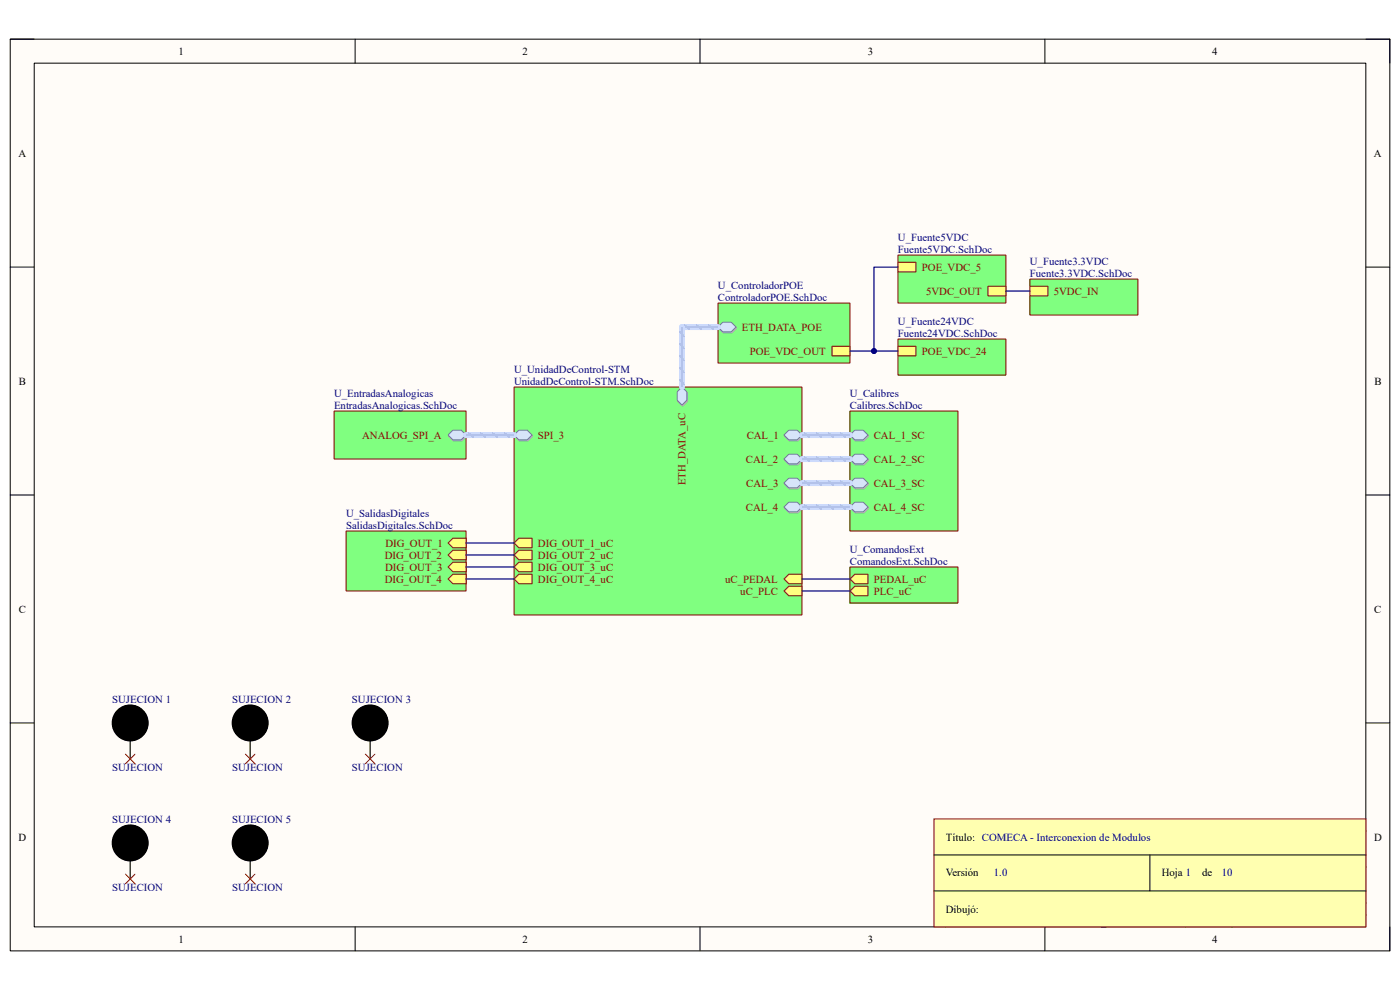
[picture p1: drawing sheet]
<svg xmlns="http://www.w3.org/2000/svg" width="297mm" height="210mm" viewBox="0 0 297 210" stroke-linecap="round" stroke-linejoin="round" font-family="sans-serif">
<path d="M2.2 8.3h292.7v193.4h-292.7z" fill-rule="evenodd" fill="#fffcf8"/>
<path d="M2.2 8.3h292.7v193.4h-292.7z" fill="none" stroke="#000" stroke-width=".21"/>
<path d="M7.3 13.4h282.5v183.2h-282.5z" fill-rule="evenodd" fill="#fffcf8"/>
<g fill="none" stroke="#000" stroke-width=".21">
<path d="M2.2 8.3h5.1M7.3 13.4h282.5v183.2h-282.5zM75.3 8.3v5.1M148.5 8.3v5.1M221.7 8.3v5.1M289.8 8.3h5.1v5.1M2.2 56.7h5.1M289.8 56.7h5.1M2.2 105h5.1M289.8 105h5.1M2.2 153.4h5.1M289.8 153.4h5.1"/>
<path d="M289.8 176.3h-89.1v20.3M75.3 196.6v5.1M148.5 196.6v5.1M200.7 183.9h89.1M200.7 191.5h89.1M200.7 194.1h89.1M213.4 183.9v7.6M221.7 196.6v5.1M251.6 191.5v5.1M264.3 183.9v7.6M294.9 196.6v5.1"/>
</g>
<path d="M198.1 173.7h91.7v22.9h-91.7z" fill-rule="evenodd" fill="#ffffb0"/>
<path d="M198.1 173.7h91.7v22.9h-91.7z" fill="none" stroke="#800000" stroke-width=".21"/>
<path d="M198.1 181.4h91.7M198.1 189h91.7M243.9 181.4v7.6" fill="none" stroke="#000" stroke-width=".21"/>
<path d="M152.3 64.3h28v12.7h-28z" fill-rule="evenodd" fill="#80ff80"/>
<path d="M152.3 64.3h28v12.7h-28z" fill="none" stroke="#800000" stroke-width=".21"/>
<path d="M176.5 73.5h3.8v2h-3.8z" fill-rule="evenodd" fill="#ffff80"/>
<path d="M176.5 73.5h3.8v2h-3.8z" fill="none" stroke="#800000" stroke-width=".21"/>
<path d="M153.5 68.6h1.8l1 1-1 1.1h-1.8l-1-1.1z" fill-rule="evenodd" fill="#bac0ca"/>
<path d="M153.5 68.6h1.8l1 1-1 1.1h-1.8l-1-1.1z" fill="none" stroke="#a6acb6" stroke-width=".21"/>
<path d="M152.3 69.4l1-1h1.8l1 1-1 1h-1.8z" fill-rule="evenodd" fill="#d5e4ff"/>
<path d="M152.3 69.4l1-1h1.8l1 1-1 1h-1.8z" fill="none" stroke="#71809b" stroke-width=".21"/>
<path d="M190.5 54.1h22.9v10.2h-22.9z" fill-rule="evenodd" fill="#80ff80"/>
<path d="M190.5 54.1h22.9v10.2h-22.9z" fill="none" stroke="#800000" stroke-width=".21"/>
<path d="M190.5 55.6h3.8v2.1h-3.8z" fill-rule="evenodd" fill="#ffff80"/>
<path d="M190.5 55.6h3.8v2.1h-3.8z" fill="none" stroke="#800000" stroke-width=".21"/>
<path d="M209.6 60.7h3.8v2.1h-3.8z" fill-rule="evenodd" fill="#ffff80"/>
<path d="M209.6 60.7h3.8v2.1h-3.8z" fill="none" stroke="#800000" stroke-width=".21"/>
<path d="M190.5 71.9h22.9v7.7h-22.9z" fill-rule="evenodd" fill="#80ff80"/>
<path d="M190.5 71.9h22.9v7.7h-22.9z" fill="none" stroke="#800000" stroke-width=".21"/>
<path d="M190.5 73.5h3.8v2h-3.8z" fill-rule="evenodd" fill="#ffff80"/>
<path d="M190.5 73.5h3.8v2h-3.8z" fill="none" stroke="#800000" stroke-width=".21"/>
<path d="M218.5 59.2h22.9v7.6h-22.9z" fill-rule="evenodd" fill="#80ff80"/>
<path d="M218.5 59.2h22.9v7.6h-22.9z" fill="none" stroke="#800000" stroke-width=".21"/>
<path d="M218.5 60.7h3.8v2.1h-3.8z" fill-rule="evenodd" fill="#ffff80"/>
<path d="M218.5 60.7h3.8v2.1h-3.8z" fill="none" stroke="#800000" stroke-width=".21"/>
<path d="M180.3 120.3h22.9v7.6h-22.9z" fill-rule="evenodd" fill="#80ff80"/>
<path d="M180.3 120.3h22.9v7.6h-22.9z" fill="none" stroke="#800000" stroke-width=".21"/>
<path d="M180.3 125.4l1-1h2.8v2h-2.8z" fill-rule="evenodd" fill="#ffff80"/>
<path d="M180.3 125.4l1-1h2.8v2h-2.8z" fill="none" stroke="#800000" stroke-width=".21"/>
<path d="M180.3 122.8l1-1h2.8v2h-2.8z" fill-rule="evenodd" fill="#ffff80"/>
<path d="M180.3 122.8l1-1h2.8v2h-2.8z" fill="none" stroke="#800000" stroke-width=".21"/>
<path d="M180.3 87.2h22.9v25.4h-22.9z" fill-rule="evenodd" fill="#80ff80"/>
<path d="M180.3 87.2h22.9v25.4h-22.9z" fill="none" stroke="#800000" stroke-width=".21"/>
<path d="M180.4 107.8l1.1-1h1.8l1 1-1 1h-1.8z" fill-rule="evenodd" fill="#bac0ca"/>
<path d="M180.4 107.8l1.1-1h1.8l1 1-1 1h-1.8z" fill="none" stroke="#a6acb6" stroke-width=".21"/>
<path d="M180.3 107.6l1-1.1h1.8l1 1.1-1 1h-1.8z" fill-rule="evenodd" fill="#d5e4ff"/>
<path d="M180.3 107.6l1-1.1h1.8l1 1.1-1 1h-1.8z" fill="none" stroke="#71809b" stroke-width=".21"/>
<path d="M180.4 102.7l1.1-1h1.8l1 1-1 1h-1.8z" fill-rule="evenodd" fill="#bac0ca"/>
<path d="M180.4 102.7l1.1-1h1.8l1 1-1 1h-1.8z" fill="none" stroke="#a6acb6" stroke-width=".21"/>
<path d="M180.3 102.5l1-1h1.8l1 1-1 1h-1.8z" fill-rule="evenodd" fill="#d5e4ff"/>
<path d="M180.3 102.5l1-1h1.8l1 1-1 1h-1.8z" fill="none" stroke="#71809b" stroke-width=".21"/>
<path d="M180.4 97.6l1.1-1h1.8l1 1-1 1h-1.8z" fill-rule="evenodd" fill="#bac0ca"/>
<path d="M180.4 97.6l1.1-1h1.8l1 1-1 1h-1.8z" fill="none" stroke="#a6acb6" stroke-width=".21"/>
<path d="M180.3 97.4l1-1h1.8l1 1-1 1h-1.8z" fill-rule="evenodd" fill="#d5e4ff"/>
<path d="M180.3 97.4l1-1h1.8l1 1-1 1h-1.8z" fill="none" stroke="#71809b" stroke-width=".21"/>
<path d="M180.4 92.5l1.1-1h1.8l1 1-1 1.1h-1.8z" fill-rule="evenodd" fill="#bac0ca"/>
<path d="M180.4 92.5l1.1-1h1.8l1 1-1 1.1h-1.8z" fill="none" stroke="#a6acb6" stroke-width=".21"/>
<path d="M180.3 92.3l1-1h1.8l1 1-1 1h-1.8z" fill-rule="evenodd" fill="#d5e4ff"/>
<path d="M180.3 92.3l1-1h1.8l1 1-1 1h-1.8z" fill="none" stroke="#71809b" stroke-width=".21"/>
<path d="M70.9 87.2h28v10.2h-28z" fill-rule="evenodd" fill="#80ff80"/>
<path d="M70.9 87.2h28v10.2h-28z" fill="none" stroke="#800000" stroke-width=".21"/>
<path d="M96.2 91.5h1.8l1 1-1 1.1h-1.8l-1-1.1z" fill-rule="evenodd" fill="#bac0ca"/>
<path d="M96.2 91.5h1.8l1 1-1 1.1h-1.8l-1-1.1z" fill="none" stroke="#a6acb6" stroke-width=".21"/>
<path d="M96.1 91.3h1.8l1 1-1 1h-1.8l-1-1z" fill-rule="evenodd" fill="#d5e4ff"/>
<path d="M96.1 91.3h1.8l1 1-1 1h-1.8l-1-1z" fill="none" stroke="#71809b" stroke-width=".21"/>
<path d="M109.1 82.1h61v48.4h-61z" fill-rule="evenodd" fill="#80ff80"/>
<path d="M109.1 82.1h61v48.4h-61z" fill="none" stroke="#800000" stroke-width=".21"/>
<path d="M166.3 125.4l1-1h2.8v2h-2.8z" fill-rule="evenodd" fill="#ffff80"/>
<path d="M166.3 125.4l1-1h2.8v2h-2.8z" fill="none" stroke="#800000" stroke-width=".21"/>
<path d="M166.3 122.8l1-1h2.8v2h-2.8z" fill-rule="evenodd" fill="#ffff80"/>
<path d="M166.3 122.8l1-1h2.8v2h-2.8z" fill="none" stroke="#800000" stroke-width=".21"/>
<path d="M110.2 91.5h1.8l1 1-1 1.1h-1.8l-1-1.1z" fill-rule="evenodd" fill="#bac0ca"/>
<path d="M110.2 91.5h1.8l1 1-1 1.1h-1.8l-1-1.1z" fill="none" stroke="#a6acb6" stroke-width=".21"/>
<path d="M110.1 91.3h1.8l1 1-1 1h-1.8l-1-1z" fill-rule="evenodd" fill="#d5e4ff"/>
<path d="M110.1 91.3h1.8l1 1-1 1h-1.8l-1-1z" fill="none" stroke="#71809b" stroke-width=".21"/>
<path d="M167.5 96.6h1.7l1.1 1-1.1 1h-1.7l-1.1-1z" fill-rule="evenodd" fill="#bac0ca"/>
<path d="M167.5 96.6h1.7l1.1 1-1.1 1h-1.7l-1.1-1z" fill="none" stroke="#a6acb6" stroke-width=".21"/>
<path d="M167.3 96.4h1.8l1 1-1 1h-1.8l-1-1z" fill-rule="evenodd" fill="#d5e4ff"/>
<path d="M167.3 96.4h1.8l1 1-1 1h-1.8l-1-1z" fill="none" stroke="#71809b" stroke-width=".21"/>
<path d="M167.5 101.7h1.7l1.1 1-1.1 1h-1.7l-1.1-1z" fill-rule="evenodd" fill="#bac0ca"/>
<path d="M167.5 101.7h1.7l1.1 1-1.1 1h-1.7l-1.1-1z" fill="none" stroke="#a6acb6" stroke-width=".21"/>
<path d="M167.3 101.4h1.8l1 1.1-1 1h-1.8l-1-1z" fill-rule="evenodd" fill="#d5e4ff"/>
<path d="M167.3 101.4h1.8l1 1.1-1 1h-1.8l-1-1z" fill="none" stroke="#71809b" stroke-width=".21"/>
<path d="M167.5 106.8h1.7l1.1 1-1.1 1h-1.7l-1.1-1z" fill-rule="evenodd" fill="#bac0ca"/>
<path d="M167.5 106.8h1.7l1.1 1-1.1 1h-1.7l-1.1-1z" fill="none" stroke="#a6acb6" stroke-width=".21"/>
<path d="M166.3 107.6l1-1.1h1.8l1 1.1-1 1h-1.8z" fill-rule="evenodd" fill="#d5e4ff"/>
<path d="M166.3 107.6l1-1.1h1.8l1 1.1-1 1h-1.8z" fill="none" stroke="#71809b" stroke-width=".21"/>
<path d="M167.5 91.5h1.7l1.1 1-1.1 1.1h-1.7l-1.1-1.1z" fill-rule="evenodd" fill="#bac0ca"/>
<path d="M167.5 91.5h1.7l1.1 1-1.1 1.1h-1.7l-1.1-1.1z" fill="none" stroke="#a6acb6" stroke-width=".21"/>
<path d="M167.3 91.3h1.8l1 1-1 1h-1.8l-1-1z" fill-rule="evenodd" fill="#d5e4ff"/>
<path d="M167.3 91.3h1.8l1 1-1 1h-1.8l-1-1z" fill="none" stroke="#71809b" stroke-width=".21"/>
<path d="M109.1 120.3l1-1h2.8v2h-2.8z" fill-rule="evenodd" fill="#ffff80"/>
<path d="M109.1 120.3l1-1h2.8v2h-2.8z" fill="none" stroke="#800000" stroke-width=".21"/>
<path d="M109.1 117.7l1-1h2.8v2.1h-2.8z" fill-rule="evenodd" fill="#ffff80"/>
<path d="M109.1 117.7l1-1h2.8v2.1h-2.8z" fill="none" stroke="#800000" stroke-width=".21"/>
<path d="M109.1 115.2l1-1h2.8v2h-2.8z" fill-rule="evenodd" fill="#ffff80"/>
<path d="M109.1 115.2l1-1h2.8v2h-2.8z" fill="none" stroke="#800000" stroke-width=".21"/>
<path d="M109.1 122.8l1-1h2.8v2h-2.8z" fill-rule="evenodd" fill="#ffff80"/>
<path d="M109.1 122.8l1-1h2.8v2h-2.8z" fill="none" stroke="#800000" stroke-width=".21"/>
<path d="M143.8 83.4l1-1 1 1v1.8l-1 1-1-1z" fill-rule="evenodd" fill="#bac0ca"/>
<path d="M143.8 83.4l1-1 1 1v1.8l-1 1-1-1z" fill="none" stroke="#a6acb6" stroke-width=".21"/>
<path d="M144.7 82.1l1 1v1.8l-1 1-1-1v-1.8z" fill-rule="evenodd" fill="#d5e4ff"/>
<path d="M144.7 82.1l1 1v1.8l-1 1-1-1v-1.8z" fill="none" stroke="#71809b" stroke-width=".21"/>
<path d="M73.4 112.6h25.5v12.8h-25.5z" fill-rule="evenodd" fill="#80ff80"/>
<path d="M73.4 112.6h25.5v12.8h-25.5z" fill="none" stroke="#800000" stroke-width=".21"/>
<path d="M95.1 122.8l1-1h2.8v2h-2.8z" fill-rule="evenodd" fill="#ffff80"/>
<path d="M95.1 122.8l1-1h2.8v2h-2.8z" fill="none" stroke="#800000" stroke-width=".21"/>
<path d="M95.1 117.7l1-1h2.8v2.1h-2.8z" fill-rule="evenodd" fill="#ffff80"/>
<path d="M95.1 117.7l1-1h2.8v2.1h-2.8z" fill="none" stroke="#800000" stroke-width=".21"/>
<path d="M95.1 120.3l1-1h2.8v2h-2.8z" fill-rule="evenodd" fill="#ffff80"/>
<path d="M95.1 120.3l1-1h2.8v2h-2.8z" fill="none" stroke="#800000" stroke-width=".21"/>
<path d="M95.1 115.2l1-1h2.8v2h-2.8z" fill-rule="evenodd" fill="#ffff80"/>
<path d="M95.1 115.2l1-1h2.8v2h-2.8z" fill="none" stroke="#800000" stroke-width=".21"/>
<g fill="#000">
<circle cx="27.6" cy="153.4" r="3.8"/>
<circle cx="53.1" cy="153.4" r="3.8"/>
<circle cx="78.5" cy="153.4" r="3.8"/>
<circle cx="27.6" cy="178.8" r="3.8"/>
<circle cx="53.1" cy="178.8" r="3.8"/>
</g>
<g fill="none" stroke="#000" stroke-width=".21">
<circle cx="27.6" cy="153.4" r="3.8"/>
<circle cx="53.1" cy="153.4" r="3.8"/>
<circle cx="78.5" cy="153.4" r="3.8"/>
<circle cx="27.6" cy="178.8" r="3.8"/>
<circle cx="53.1" cy="178.8" r="3.8"/>
</g>
<path d="M27.6 153.4v7.6M53.1 153.4v7.6M78.5 153.4v7.6M27.6 178.8v7.7M53.1 178.8v7.7" fill="none" stroke="#000" stroke-width=".25"/>
<path d="M26.6 160l2 2M28.6 160l-2 2M52.1 160l2 2M54.1 160l-2 2M77.5 160l2 2M79.5 160l-2 2M26.6 185.4l2 2.1M28.6 185.4l-2 2.1M52.1 185.4l2 2.1M54.1 185.4l-2 2.1" fill="none" stroke="#f00" stroke-width=".21"/>
<path d="M190.5 56.7h-5.1v17.8M213.4 61.7h5.1M98.9 115.2h10.2M98.9 117.7h10.2M98.9 122.8h10.2M98.9 120.3h10.2M170.1 122.8h10.2M170.1 125.4h10.2" fill="none" stroke="#000080" stroke-width=".25"/>
<path d="M152.3 69.4h-7.6v12.7M98.9 92.3h10.2M170.1 92.3h10.2M170.1 97.4h10.2M170.1 102.5h10.2M170.1 107.6h10.2" fill="none" stroke="#cbdaff" stroke-width="1.3"/>
<g fill="none" stroke="#adbce7" stroke-width=".38">
<path d="M144.2 78l.9 1.1M144.2 75.5l.9 1M144.2 72.9l.9 1.1M144.2 70.4l.9 1M145.2 68.9l1 .9M147.7 68.9l1.1 .9M150.3 68.9l1 .9M99.4 91.8l1 .9M101.9 91.8l1.1 .9M104.5 91.8l1 .9M107 91.8l1 .9M144.2 80.6l.9 1"/>
<path d="M170.7 91.8l1 .9M170.7 96.9l1 .9M173.2 91.8l1 .9M173.2 96.9l1 .9M175.7 91.8l1.1 .9M175.7 96.9l1.1 .9M178.3 91.8l1 .9M178.3 96.9l1 .9M170.7 102l1 .9M170.7 107.1l1 .9M173.2 102l1 .9M173.2 107.1l1 .9"/>
<path d="M175.7 102l1.1 .9M175.7 107.1l1.1 .9M178.3 102l1 .9M178.3 107.1l1 .9"/>
</g>
<path d="M152.3 69.4h-7.6v12.7M98.9 92.3h10.2M170.1 92.3h10.2M170.1 97.4h10.2M170.1 102.5h10.2M170.1 107.6h10.2" fill="none" stroke="#adbce7" stroke-width=".25"/>
<circle cx="185.4" cy="74.5" r=".51" fill="#000080"/>
<circle cx="185.4" cy="74.5" r=".51" fill="none" stroke="#000080" stroke-width=".21"/>
<path d="M180.3 74.5h10.2" fill="none" stroke="#000080" stroke-width=".25"/>
<circle cx="185.4" cy="74.5" r=".51" fill="#000080"/>
<circle cx="185.4" cy="74.5" r=".51" fill="none" stroke="#000080" stroke-width=".21"/>
<g font-size="2.3">
<text x="37.9" y="11.6">1</text>
<text x="110.9" y="11.6">2</text>
<text x="184.1" y="11.6">3</text>
<text x="257.2" y="11.6">4</text>
<text x="3.9" y="33.2">A</text>
<text x="291.5" y="33.2">A</text>
<text x="4" y="81.6">B</text>
<text x="291.6" y="81.6">B</text>
<text x="4" y="130">C</text>
<text x="291.5" y="130">C</text>
<text x="3.9" y="178.3">D</text>
<text x="200.7" y="178.3">Título: COMECA - Interconexion de Modulos</text>
<text x="201.9" y="178.3">Title</text>
<text x="291.5" y="178.3">D</text>
<text x="200.7" y="185.9">Versión</text>
<text x="201.9" y="185.9">Size</text>
<text x="246.5" y="185.9">Hoja 1</text>
<text x="255" y="185.9">de</text>
<text x="203.2" y="189.7">A4</text>
<text x="200.7" y="193.6">Dibujó:</text>
<text x="201.9" y="193.6">Date:</text>
<text x="201.9" y="196.1">File:</text>
<text x="213.4" y="196.1">C:\Users\..\COMECA_Main.SchDoc</text>
<text x="252.9" y="196.1">Drawn By:</text>
<text x="37.9" y="199.9">1</text>
<text x="110.9" y="199.9">2</text>
<text x="184.1" y="199.9">3</text>
<text x="257.2" y="199.9">4</text>
</g>
<g font-size="2.3" fill="#000080">
<text x="190.5" y="51.1">U_Fuente5VDC</text>
<text x="190.5" y="53.6">Fuente5VDC.SchDoc</text>
<text x="218.5" y="56.1">U_Fuente3.3VDC</text>
<text x="218.5" y="58.7">Fuente3.3VDC.SchDoc</text>
<text x="152.3" y="61.3">U_ControladorPOE</text>
<text x="152.3" y="63.8">ControladorPOE.SchDoc</text>
<text x="190.5" y="68.9">U_Fuente24VDC</text>
<text x="190.5" y="71.4">Fuente24VDC.SchDoc</text>
<text x="109.1" y="79">U_UnidadDeControl-STM</text>
<text x="109.1" y="81.6">UnidadDeControl-STM.SchDoc</text>
<text x="70.9" y="84.2">U_EntradasAnalogicas</text>
<text x="70.9" y="86.7">EntradasAnalogicas.SchDoc</text>
<text x="180.3" y="84.2">U_Calibres</text>
<text x="180.3" y="86.7">Calibres.SchDoc</text>
<text x="73.4" y="109.6">U_SalidasDigitales</text>
<text x="73.4" y="112.1">SalidasDigitales.SchDoc</text>
<text x="180.3" y="117.2">U_ComandosExt</text>
<text x="180.3" y="119.8">ComandosExt.SchDoc</text>
<text x="23.8" y="149.1">SUJECION 1</text>
<text x="49.2" y="149.1">SUJECION 2</text>
<text x="74.7" y="149.1">SUJECION 3</text>
<text x="23.8" y="163.5">SUJECION</text>
<text x="49.2" y="163.5">SUJECION</text>
<text x="74.7" y="163.5">SUJECION</text>
<text x="23.8" y="174.5">SUJECION 4</text>
<text x="49.2" y="174.5">SUJECION 5</text>
<text x="210.9" y="185.9">1.0</text>
<text x="259.2" y="185.9">10</text>
<text x="23.8" y="189">SUJECION</text>
<text x="49.2" y="189">SUJECION</text>
</g>
<g font-size="2.3" fill="#800000">
<text x="195.6" y="57.4">POE_VDC_5</text>
<text x="196.5" y="62.5">5VDC_OUT</text>
<text x="223.6" y="62.5">5VDC_IN</text>
<text x="157.4" y="70.1">ETH_DATA_POE</text>
<text x="159" y="75.2">POE_VDC_OUT</text>
<text x="195.6" y="75.2">POE_VDC_24</text>
<text x="76.8" y="93">ANALOG_SPI_A</text>
<text x="114.1" y="93">SPI_3</text>
<text x="158.4" y="93">CAL_1</text>
<text x="185.4" y="93">CAL_1_SC</text>
<text x="158.2" y="98.1">CAL_2</text>
<text x="185.4" y="98.1">CAL_2_SC</text>
<text x="145.5" y="103" transform="rotate(-90 145.5 103)">ETH_DATA_uC</text>
<text x="158.3" y="103.2">CAL_3</text>
<text x="185.4" y="103.2">CAL_3_SC</text>
<text x="158.2" y="108.3">CAL_4</text>
<text x="185.4" y="108.3">CAL_4_SC</text>
<text x="81.6" y="118.5">DIG_OUT_2</text>
<text x="81.8" y="116">DIG_OUT_1</text>
<text x="114.1" y="118.5">DIG_OUT_2_uC</text>
<text x="114.1" y="116">DIG_OUT_1_uC</text>
<text x="81.6" y="123.6">DIG_OUT_4</text>
<text x="81.7" y="121">DIG_OUT_3</text>
<text x="114.1" y="121">DIG_OUT_3_uC</text>
<text x="114.1" y="123.6">DIG_OUT_4_uC</text>
<text x="153.8" y="123.6">uC_PEDAL</text>
<text x="185.4" y="123.6">PEDAL_uC</text>
<text x="157.1" y="126.2">uC_PLC</text>
<text x="185.4" y="126.2">PLC_uC</text>
</g>
</svg>
